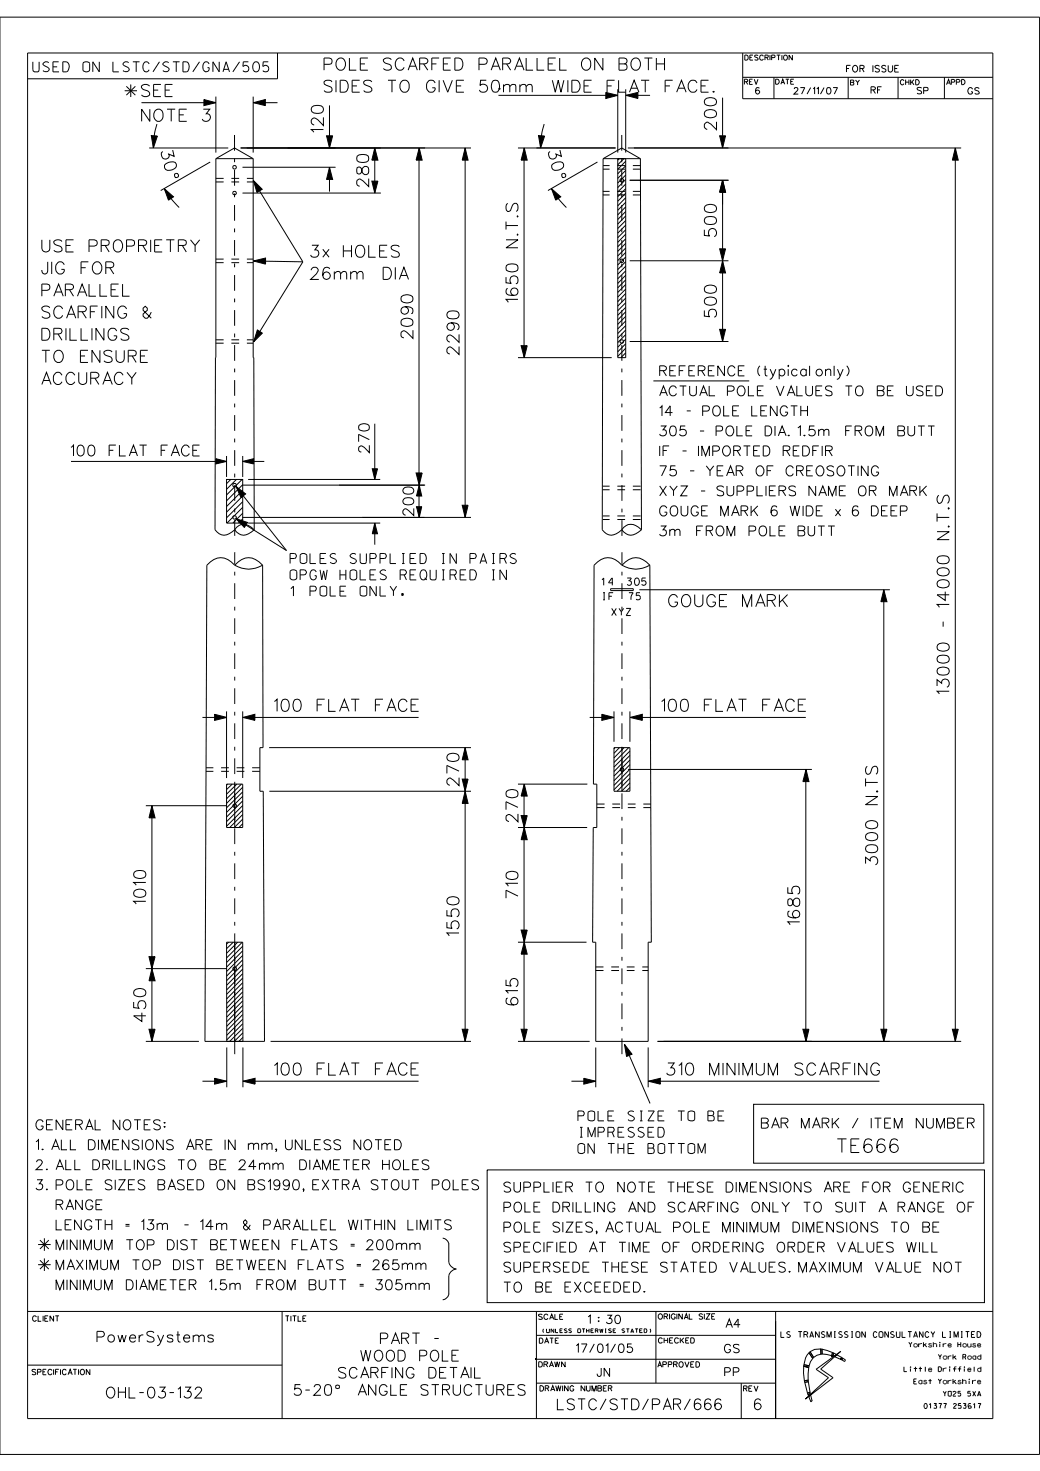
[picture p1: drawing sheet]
<svg xmlns="http://www.w3.org/2000/svg" width="210mm" height="297mm" viewBox="0 0 210 297" stroke-linecap="round" stroke-linejoin="round" font-family="sans-serif">
<g fill="none" stroke="#000" stroke-width=".2">
<path d="M0 3.5h209.9v290.2h-209.9zM5.6 10.7h194.9v275.7h-194.9zM25.2 18.3h2.5M25.5 17.4l1.8 1.8M26.4 17v2.6M27.3 17.4l-1.8 1.8M43.6 19.5v11.3M51.1 19.5v11.3M56 10.7v5.2h-50.4M100.7 19.3h24M124.7 18v12.8M126.3 18v12.8"/>
<path d="M126.3 19.3h5M145.9 19.7v10.2M150 15.6h50.5M150 10.7v9.2h50.5M150.3 16.5h.6v-.4l-.6-.1v1M152 16h-.7v1M152.3 16l.4 1 .4-1M156.3 15.6v4.3M171.3 15.6v4.3M181.3 15.6v4.3M190.7 15.6v4.3M28.6 20.7h15"/>
<path d="M30.1 29.9h16M31.7 25.1a15.4 15.4 0 0 0-.7 4.8M33.2 38.1a17.5 17.5 0 0 0 3 3.8M42.4 32.7l-9.9 5.8M43.6 32l-.2 75a2.15 2.15 0 0 0 3.4 .4l.6-.4M43.6 32h7.5M43.6 32l3.8-2.1 3.7 2.1M48.6 29.9h46.5M49 33.8h18.8M49 39h27.9M51.1 32v40.2h.1l.1 34.8M51.1 20.7h4.9"/>
<path d="M51.1 36.4l10.1 16.5M66.5 21.3v8.6M66.5 33.8v4.9M75.7 29.9v9.1M84.6 29.9v74.6M93.9 29.9v74.6M104.6 29.9h19.7M105.8 29.9v42.3M109.9 25.1a15.4 15.4 0 0 0-.7 4.8M111.4 38.1a17.5 17.5 0 0 0 3 3.8M120.6 32.7l-10 5.8M121.8 32l-.2 75a2.15 2.15 0 0 0 3.4 .4l.5-.4"/>
<path d="M121.8 32l3.7-2.1 3.8 2.1M121.8 32h7.5M124.7 32v40.2h1.6M125 32l-.3 .3M126 32l-1.3 1.3M126.3 32v40.2M126.3 39.9l-1.6 1.7M126.3 39l-1.6 1.6M126.3 38.1l-1.6 1.6M126.3 37.2l-1.6 1.6M126.3 36.2l-1.6 1.7M126.3 35.3l-1.6 1.6"/>
<path d="M126.3 34.4l-1.6 1.6M126.3 33.5l-1.6 1.6M126.3 32.5l-1.6 1.7M126.8 29.9h67.3M127.2 36.4h19.9M129.3 32l.2 75M145.9 36.4v32.6M192.9 29.9v180.4M51.2 52.7l10 .2M61.2 52.9l-10 16.1M126.3 59.3l-1.6 1.6M126.3 58.4l-1.6 1.6"/>
<path d="M126.3 57.4l-1.6 1.6M126.3 56.5l-1.6 1.6M126.3 55.6l-1.6 1.6M126.3 54.7l-1.6 1.6M126.3 53.8l-1.6 1.6M126.3 52.8l-1.6 1.6M126.3 51.9l-1.6 1.6M126.3 51l-1.6 1.6M126.3 50.1l-1.6 1.6M126.3 49.1l-1.6 1.6M126.3 48.2l-1.6 1.6M126.3 47.3l-1.6 1.6"/>
<path d="M126.3 46.4l-1.6 1.6M126.3 45.5l-1.6 1.6M126.3 44.5l-1.6 1.6M126.3 43.6l-1.6 1.6M126.3 42.7l-1.6 1.6M126.3 41.8l-1.6 1.6M126.3 40.8l-1.6 1.6M127.2 52.7h19.9M104.6 72.2h18.9M126.3 72.2h.1M126.3 71.2l-.9 1M126.3 70.3l-1.6 1.7"/>
<path d="M126.3 69.4l-1.6 1.6M126.3 68.5l-1.6 1.6M126.3 67.6l-1.6 1.6M126.3 66.6l-1.6 1.7M126.3 65.7l-1.6 1.6M126.3 64.8l-1.6 1.6M126.3 63.9l-1.6 1.6M126.3 62.9l-1.6 1.7M126.3 62.1l-1.6 1.6M126.3 61.1l-1.6 1.6M126.3 60.2l-1.6 1.6M127.2 69h19.9"/>
<path d="M131.9 76.9h19.4M159.1 73.9h.1v.1zM14.3 93.2h31.4M45.7 96.8h3.3v8.8h-3.3zM45.7 92.1v4.2M46.6 96.8l-.9 .9M47.6 98.2l10.3 13-10.3-6.5M47.7 96.8l-2 2M48.9 96.8l-3.2 3.1M49 97.9h36.8M49 92.1v4.2M49 99l-3.3 3.3"/>
<path d="M49 97.9l-3.3 3.2M49 93.2h4.4M50.1 96.8h26.7M75.7 85.5v11.3M47.4 107a2.1 2.1 0 0 0 3.3 .4l.6-.4M47.4 107a2.07 2.07 0 0 1 3.3-.5l.6 .5M47.4 114.1a3.4 3.4 0 0 0-5.6 0l-.4 96.2h12l-.2-50.5h-.7v-8.8h.6l-.1-36.9M47.4 114.1a3.4 3.4 0 0 1 5.6 0M47.4 114.1a5.3 5.3 0 0 0 5.6 0M49 104.5h46.1M49 104.8l-.8 .8M49 103.6l-2 2"/>
<path d="M49 102.4l-3.2 3.2M49 101.3l-3.3 3.3M49 100.2l-3.3 3.2M50.1 105.6h26.7M75.7 105.6v4.4M123.3 118.9h4.6v.3h-4.6zM125.5 107a2.15 2.15 0 0 0 3.4 .4l.6-.4M125.5 107a2.12 2.12 0 0 1 3.4-.5l.6 .5M125.6 114.1a3.4 3.4 0 0 0-5.6 0l-.2 44.2h.7v8.8h-.7l-.1 23.1h.6v20.1h10.6v-20.1h.6l-.3-76.1M125.6 114.1a3.4 3.4 0 0 1 5.6 0M125.6 114.1a5.3 5.3 0 0 0 5.6 0M129.1 119.1h50.6"/>
<path d="M178.5 119.1v91.2M40.9 144.9h4.8M45.7 143.6v13.5M45.7 158.3h3.3v8.8h-3.3zM46 158.3l-.3 .2M46.9 158.3l-1.2 1.1M47.4 158.3v8.8M47.8 158.3l-2.1 2M48.8 158.3l-3.1 3M49 143.6v13.5M49 159.9l-3.3 3.2M49 159l-3.3 3.2"/>
<path d="M49 144.9h35.5M54.3 151h40.8M54.4 159.8h40.7M93.9 151v59.3M104.6 158.3h14M105.8 158.3v52M119.1 144.9h4.9M124 143.6v6.2M124 151h3.2v8.8h-3.2zM124.2 151l-.2 .2M125.1 151l-1.1 1.1M125.6 151v8.8"/>
<path d="M126 151l-2 2M126.8 155.4h37.1M126.9 151l-2.9 3M127.2 143.6v6.2M127.2 159l-.8 .8M127.2 158.1l-1.7 1.7M127.2 157.1l-2.6 2.7M127.2 156.2l-3.2 3.3M127.2 155.3l-3.2 3.3M127.2 154.4l-3.2 3.2M127.2 153.4l-3.2 3.3M127.2 152.5l-3.2 3.3"/>
<path d="M127.2 151.6l-3.2 3.3M127.2 144.9h35.5M162.7 155.4v54.9M29.4 162.7h16.4M30.7 162.7v47.6M49 166.3l-.8 .8M49 165.4l-1.7 1.7M49 164.5l-2.6 2.6M49 163.6l-3.3 3.2M49 162.6l-3.3 3.3M49 161.7l-3.3 3.3M49 160.8l-3.3 3.2"/>
<path d="M104.6 167.1h14M29.4 195.6h16.4M46.2 190.2l-.5 .4M47.1 190.2l-1.4 1.3M47.4 190.2v20.1M48 190.2l-2.2 2.2M48.9 190.2l-3.1 3.2M49 199.3l-3.2 3.3M49 198.4l-3.2 3.3M49 197.5l-3.2 3.2M49 196.6l-3.2 3.2M49 195.7l-3.2 3.2"/>
<path d="M49 194.7l-3.2 3.3M49 193.8l-3.2 3.3M49 192.9l-3.2 3.2M49 192l-3.2 3.2M49 191l-3.2 3.3M104.6 190.2h13.8M29.4 210.3h10.8M40.9 218.3h4.9M45.8 210.3l-.1-20.1h3.3v20.1M45.8 211.5v8M49 207.6l-2.6 2.7M49 206.7l-3.2 3.3"/>
<path d="M49 205.8l-3.2 3.2M49 204.8l-3.2 3.3M49 204l-3.2 3.2M49 203l-3.2 3.3M49 202.1l-3.2 3.2M49 201.2l-3.2 3.2M49 200.3l-3.2 3.2M49 209.5l-.8 .8M49 208.5l-1.7 1.8M49 218.3h35.5M49 211.5v8M54.6 210.3h40.5"/>
<path d="M104.6 210.3h14.5M115.4 218.3h4.9M120.3 211.5v8M126.1 210.9l5.2 11.9M130.9 218.3h46.7M130.9 211.5v8M132.7 210.3h61.4M98.4 236.2h100.4v26.8h-100.4zM152.2 223h46.5v11.9h-46.5zM7.7 251.3h2.5M7.7 255.3h2.5M8.1 250.4l1.7 1.8"/>
<path d="M8.1 254.5l1.7 1.7M9 250v2.6M9 254.1v2.5M9.8 250.4l-1.7 1.8M9.8 254.5l-1.7 1.7M89.4 250l.5 .2a1.3 1.3 0 0 1 .7 1M90.6 251.2v3.7M5.6 275.6h51.4M5.6 264.8h194.9M57 264.7v21.7M108.3 274.4h48.3M108.3 269.6h48.3"/>
<path d="M108.3 279.3h48.3M108.3 264.8v21.6M132.4 264.8v14.5M149.7 279.3v7.1M156.6 264.8v21.7M162.3 275.8l-.1 1.4 .2 1.6M162.3 275.8l1 .3M162.3 275.8h.1M162.3 275.5v.3M162.3 275.5h.1M162.3 275.5l1.1 .2M162.4 278.8h.1"/>
<path d="M162.4 278.8l.7 2.5M163.2 278.7h.1M163.2 278.7v.3M163.2 278.7l-.8 .1M163.2 279l-.7 .1M163.2 279h.1M163.2 279l.4 2.1M163.3 276.1l-.1 2.6M163.3 276.1h.1M163.3 273.1l-.6 1-.4 1.4M163.3 273.1l.8 1.2M163.3 273.1h.1"/>
<path d="M163.4 275.7l-.1 .4M163.6 272.9l-.3 .2M163.6 272.9l.7 1.2M163.6 272.9h.1M164.1 274.3l-.5 .6-.2 .8M164.1 274.3h.1M164.3 274.1l-.2 .2M164.8 276.5l5-3.7-4.1 3.6 2.5 1.8-5.6 4.3 4.7-4.3zM165.7 272.4h-1.2l-.9 .5M165.7 272.4l.1 1M165.7 272.4h.1M165.7 272.4h.3"/>
<path d="M165.8 273.4l-.8 .2-.7 .5M165.8 273.4h.1M166 272.4l2.1 .7M166 272.4h.1M166 272.4v1M166 273.4l2 .3M166 273.4h.1M166 273.4h-.2M168 273.7h.1M168 273.7l.2 .1M168.1 273.1h.1M168.1 273.1l-.1 .6"/>
<path d="M168.1 273.1l.2 .1M168.2 273.8h.1M168.3 273.2l-.1 .6M168.3 273.2h.1M168.3 273.2l.6 .3-.5 .3h-.2M169.8 274.5h.1M169.8 274.5l.2 .1M169.9 274.1h.1M169.9 274.1l-.9-.6-.4 .4 1.2 .6M169.9 274.1l-.1 .4M169.9 274.1l.3 .1M170 274.6h.1"/>
<path d="M170 274.6l.5 .3M170.2 274.2h.1M170.2 274.2l-.2 .4M170.2 274.2l.5 .4-.2 .3M170.5 274.9h.1M153.6 282.8a.6 .6 0 0 0-1-.2 1.33 1.33 0 0 0 .3 2 .68 .68 0 0 0 .8-.6 .68 .68 0 0 0-.6-.7 .68 .68 0 0 0-.8 .6M163.1 281.3h.1M163.1 281.3l.1 .3M163.3 282l.4-.3 .3 1.1-.3 .2zM163.6 281.1h.1M163.6 281.1l-.5 .2M163.6 281.1v.3"/>
<path d="M163.6 281.4h.1M163.6 281.4l-.4 .2M163.6 281.4v.1l-.3 .4-.1-.3M163.7 283h.1"/>
<circle cx="47.4" cy="33.8" r=".36"/>
<circle cx="47.4" cy="39" r=".36"/>
<circle cx="125.6" cy="36.4" r=".36"/>
<circle cx="125.6" cy="52.7" r=".36"/>
<circle cx="125.6" cy="69" r=".36"/>
<circle cx="47.4" cy="98" r=".36"/>
<circle cx="47.4" cy="104.5" r=".36"/>
<circle cx="125.6" cy="155.4" r=".36"/>
<circle cx="47.4" cy="162.7" r=".36"/>
<circle cx="47.4" cy="195.6" r=".36"/>
</g>
<g fill="#000">
<path d="M108.2 274.3h.3v.3h-.3z" fill-rule="evenodd"/>
<path d="M167.8 273.6h.3v.3h-.3z" fill-rule="evenodd"/>
<path d="M169.6 274.3h.3v.3h-.3z" fill-rule="evenodd"/>
</g>
<g fill="none" stroke="#000" stroke-width=".2" stroke-dasharray="1.6 1.6" stroke-linecap="butt">
<path d="M43.6 36h7.5M43.6 36.7h7.5M129.4 33.4h-7.6M129.4 34.2h-7.6M129.4 38.6h-7.7M129.4 39.4h-7.7M43.6 52.3h7.5M43.6 53h7.5M43.6 68.6h7.5M43.6 69.3h7.5M129.4 98.2h-7.7M129.4 98.9h-7.7"/>
<path d="M129.4 104.2h-7.7M129.4 104.9h-7.7M52.5 155.7h-10.9M52.5 155h-10.9M120.5 162.3h10.9M120.5 163.1h10.9M120.3 195.2h10.6M120.3 196h10.6"/>
</g>
<path d="M47.4 27.3v82.2M125.5 27.3l.1 82.2M47.4 212.8v-101.3M125.6 212.8v-101.3" fill="none" stroke="#000" stroke-width=".2" stroke-dasharray="3.2 1.6 .8 1.6" stroke-linecap="butt"/>
<g fill="#000" stroke="#000" stroke-width=".2">
<path d="M122.3 18.7l2.4 .6-2.4 .6zM126.4 19.3l2.4-.6v1.2zM30.5 27.4l1.3 .1-.8 2.4zM41.2 20.1l2.4 .6-2.4 .6zM51.2 36.4l1.7 1.8-1 .7zM51.2 20.7l2.4-.6v1.2zM66.5 33.8l.7 2.4h-1.3zM65.9 27.4h1.3l-.7 2.5zM75.7 29.9l.6 2.4h-1.2zM75.1 36.6h1.2l-.6 2.4zM84.7 29.9l.5 2.4h-1.2zM93.9 29.9l.6 2.4h-1.2z"/>
<path d="M105.9 29.9l.6 2.4h-1.3zM108.7 27.4l1.3 .1-.8 2.4zM145.9 36.4l.6 2.4h-1.2zM145.3 27.4h1.2l-.6 2.5zM192.9 29.9l.6 2.4h-1.2zM33.2 38.1l1.8 1.6-1 .7zM51.2 52.7l2.4-.6v1.2zM111.4 38.1l1.8 1.6-1 .7zM145.9 52.7l.6 2.4h-1.2zM145.3 50.2h1.2l-.6 2.5zM52 66.6l1 .7-1.8 1.7zM105.2 69.8h1.3l-.6 2.4z"/>
<path d="M145.3 66.5h1.2l-.6 2.5zM43.6 92.6l2.1 .6-2.1 .5zM49 93.2l2.2-.6v1.1zM75.2 94.6h1l-.5 2.2zM84 95.5h1.2l-.5 2.4zM47.7 98.2l1.9 1.5-.9 .8zM47.7 104.7l2.3 .8-.7 1zM75.7 105.6l.5 2.2h-1zM84.7 97.9l.5 2.3h-1.1zM84.1 102.3h1.1l-.5 2.2zM93.3 102h1.2l-.6 2.5zM178.5 119.1l.6 2.4h-1.2z"/>
<path d="M43.3 144.2l2.5 .7-2.5 .5zM49 144.9l2.5-.7v1.2zM93.9 151l.6 2.4h-1.2zM93.3 157.3h1.2l-.6 2.5zM121.5 144.2l2.5 .7-2.5 .5zM127.2 144.9l2.5-.7v1.2zM162.8 155.4l.5 2.4h-1.2zM30.7 162.7l.6 2.4h-1.2zM93.9 159.8l.6 2.4h-1.2zM105.9 167.1l.6 2.4h-1.3zM105.9 158.3l.6 2.4h-1.3zM105.2 164.7h1.3l-.6 2.4z"/>
<path d="M30.7 195.6l.6 2.4h-1.2zM30.1 193.2h1.2l-.6 2.4zM105.9 190.2l.6 2.4h-1.3zM105.2 187.8h1.3l-.6 2.4zM30.1 207.8h1.2l-.6 2.5zM43.3 217.7l2.5 .6-2.5 .6zM49 218.3l2.5-.6v1.2zM93.3 207.8h1.2l-.6 2.5zM105.2 207.8h1.3l-.6 2.5zM117.9 217.7l2.4 .6-2.4 .6zM126.1 210.9l1.5 1.9-1.1 .5zM130.9 218.3l2.4-.6v1.2z"/>
<path d="M162.1 207.8h1.2l-.5 2.5zM177.9 207.8h1.2l-.6 2.5zM192.3 207.8h1.2l-.6 2.5z"/>
</g>
<text font-size="8.1" x="88" y="260.3">}</text>
<text font-size="2.7" x="169.1" y="232.7">TE666</text>
<g font-size="2.4">
<text x="65.4" y="14.2">POLE SCARFED PARALLEL ON BOTH</text>
<text x="28.6" y="19.5">SEE</text>
<text x="65.4" y="18.6">SIDES TO GIVE 50mm WIDE FLAT FACE.</text>
<text x="100.7" y="18">.</text>
<text x="28.6" y="24.5">NOTE 3</text>
<text x="65.3" y="26.7" transform="rotate(-90 65.3 26.7)">120</text>
<text x="144.7" y="26.2" transform="rotate(-90 144.7 26.2)">200</text>
<text x="32.4" y="30.7" transform="rotate(76 32.4 30.7)">30%%d</text>
<text x="110.6" y="30.7" transform="rotate(76 110.6 30.7)">30%%d</text>
<text x="74.5" y="37.7" transform="rotate(-90 74.5 37.7)">280</text>
<text x="144.7" y="47.8" transform="rotate(-90 144.7 47.8)">500</text>
<text x="8.5" y="50.9">USE PROPRIETRY</text>
<text x="62.8" y="51.9">3x HOLES</text>
<text x="8.5" y="55.3">JIG FOR</text>
<text x="8.5" y="59.8">PARALLEL</text>
<text x="62.8" y="56.4">26mm DIA</text>
<text x="8.5" y="64.2">SCARFING &amp;</text>
<text x="104.6" y="61" transform="rotate(-90 104.6 61)">1650 N.T.S</text>
<text x="144.7" y="64.1" transform="rotate(-90 144.7 64.1)">500</text>
<text x="8.5" y="68.7">DRILLINGS</text>
<text x="83.4" y="68.3" transform="rotate(-90 83.4 68.3)">2090</text>
<text x="92.7" y="71.6" transform="rotate(-90 92.7 71.6)">2290</text>
<text x="8.5" y="73.2">TO ENSURE</text>
<text x="8.5" y="77.6">ACCURACY</text>
<text x="135.1" y="122.5">GOUGE MARK</text>
<text x="55.4" y="143.6">100 FLAT FACE</text>
<text x="133.6" y="143.6">100 FLAT FACE</text>
<text x="191.7" y="140.1" transform="rotate(-90 191.7 140.1)">13000 - 14000 N.T.S</text>
<text x="92.7" y="158.6" transform="rotate(-90 92.7 158.6)">270</text>
<text x="104.6" y="166" transform="rotate(-90 104.6 166)">270</text>
<text x="177.2" y="174.6" transform="rotate(-90 177.2 174.6)">3000 N.TS</text>
<text x="29.5" y="182.5" transform="rotate(-90 29.5 182.5)">1010</text>
<text x="104.6" y="181.4" transform="rotate(-90 104.6 181.4)">710</text>
<text x="92.7" y="188.9" transform="rotate(-90 92.7 188.9)">1550</text>
<text x="161.5" y="186.7" transform="rotate(-90 161.5 186.7)">1685</text>
<text x="104.6" y="202.9" transform="rotate(-90 104.6 202.9)">615</text>
<text x="29.5" y="206.2" transform="rotate(-90 29.5 206.2)">450</text>
<text x="55.4" y="217.1">100 FLAT FACE</text>
<text x="134.6" y="217.1">310 MINIMUM SCARFING</text>
</g>
<g font-size="2.2">
<text x="14.3" y="92.1">100 FLAT FACE</text>
<text x="74.6" y="91.4" transform="rotate(-90 74.6 91.4)">270</text>
<text x="83.5" y="104.1" transform="rotate(-90 83.5 104.1)">200</text>
<text x="19.6" y="271">PowerSystems</text>
<text x="72.8" y="274.8">WOOD POLE</text>
<text x="76.9" y="271.3">PART -</text>
<text x="59.4" y="281.7">5-20^ ANGLE STRUCTURES</text>
<text x="68.4" y="278.3">SCARFING DETAIL</text>
<text x="21.5" y="282.2">OHL-03-132</text>
<text x="112.6" y="284.6">LSTC/STD/PAR/666</text>
</g>
<g font-size="2">
<text x="6.7" y="14.5">USED ON LSTC/STD/GNA/505</text>
<text x="133.2" y="75.9">REFERENCE (typical only)</text>
<text x="133.2" y="79.9">ACTUAL POLE VALUES TO BE USED</text>
<text x="133.2" y="84">14 - POLE LENGTH</text>
<text x="133.2" y="88">305 - POLE DIA. 1.5m FROM BUTT</text>
<text x="133.2" y="92">IF - IMPORTED REDFIR</text>
<text x="133.2" y="96.1">75 - YEAR OF CREOSOTING</text>
<text x="133.2" y="100.1">XYZ - SUPPLIERS NAME OR MARK</text>
<text x="133.2" y="104.2">GOUGE MARK 6 WIDE x 6 DEEP</text>
<text x="58.6" y="113.8">POLES SUPPLIED IN PAIRS</text>
<text x="133.2" y="108.2">3m FROM POLE BUTT</text>
<text x="58.6" y="117.1">OPGW HOLES REQUIRED IN</text>
<text x="58.6" y="120.4">1 POLE ONLY.</text>
<text x="116.7" y="226.3">POLE SIZE TO BE</text>
<text x="153.8" y="227.8">BAR MARK / ITEM NUMBER</text>
<text x="7.3" y="228.1">GENERAL NOTES:</text>
<text x="7.3" y="232.1">1. ALL DIMENSIONS ARE IN mm, UNLESS NOTED</text>
<text x="116.7" y="229.6">IMPRESSED</text>
<text x="116.7" y="232.9">ON THE BOTTOM</text>
<text x="7.3" y="236.2">2. ALL DRILLINGS TO BE 24mm DIAMETER HOLES</text>
<text x="7.3" y="240.2">3. POLE SIZES BASED ON BS1990, EXTRA STOUT POLES</text>
<text x="9" y="244.3">RANGE</text>
<text x="101.8" y="240.7">SUPPLIER TO NOTE THESE DIMENSIONS ARE FOR GENERIC</text>
<text x="101.8" y="244.7">POLE DRILLING AND SCARFING ONLY TO SUIT A RANGE OF</text>
<text x="9.1" y="248.3">LENGTH = 13m - 14m &amp; PARALLEL WITHIN LIMITS</text>
<text x="101.8" y="248.8">POLE SIZES, ACTUAL POLE MINIMUM DIMENSIONS TO BE</text>
<text x="9" y="256.4">MAXIMUM TOP DIST BETWEEN FLATS = 265mm</text>
<text x="9.1" y="252.3">MINIMUM TOP DIST BETWEEN FLATS = 200mm</text>
<text x="101.8" y="252.8">SPECIFIED AT TIME OF ORDERING ORDER VALUES WILL</text>
<text x="101.8" y="256.9">SUPERSEDE THESE STATED VALUES. MAXIMUM VALUE NOT</text>
<text x="9" y="260.4">MINIMUM DIAMETER 1.5m FROM BUTT = 305mm</text>
<text x="101.8" y="260.9">TO BE EXCEEDED.</text>
</g>
<g font-size="1.7">
<text x="118.8" y="267.2">1 : 30</text>
<text x="146.6" y="268">A4</text>
<text x="116.4" y="273.1">17/01/05</text>
<text x="146.3" y="273.1">GS</text>
<text x="120.6" y="277.9">JN</text>
<text x="146.4" y="277.8">PP</text>
</g>
<g font-size="1.5">
<text x="121.4" y="118.2">14</text>
<text x="126.7" y="118.2">305</text>
<text x="121.5" y="121.1">IF</text>
<text x="123.5" y="124.3">XYZ</text>
<text x="127" y="121.1">75</text>
</g>
<g font-size="1.3">
<text x="170.9" y="14.5">FOR ISSUE</text>
<text x="152.6" y="19">6</text>
<text x="160.3" y="19">27/11/07</text>
<text x="175.9" y="18.9">RF</text>
<text x="185.2" y="19">SP</text>
<text x="195.5" y="19">GS</text>
</g>
<text font-size="1.2" x="157.7" y="270">LS TRANSMISSION CONSULTANCY LIMITED</text>
<g font-size="1.1">
<text x="6.6" y="266.8">CLIENT</text>
<text x="57.7" y="266.8">TITLE</text>
<text x="108.8" y="266.4">SCALE</text>
<text x="132.9" y="266.4">ORIGINAL SIZE</text>
<text x="108.9" y="271.2">DATE</text>
<text x="133" y="271.2">CHECKED</text>
<text x="6.5" y="277.6">SPECIFICATION</text>
<text x="108.8" y="276">DRAWN</text>
<text x="109" y="280.9">DRAWING NUMBER</text>
<text x="132.8" y="276">APPROVED</text>
<text x="150.1" y="280.9">REV</text>
</g>
<g font-size="1">
<text x="150.3" y="17">REV</text>
<text x="150.4" y="12.1">DESCRIPTION</text>
<text x="156.7" y="17">DATE</text>
<text x="171.8" y="17.2">BY</text>
<text x="181.8" y="17.1">CHKD</text>
<text x="191.2" y="17.1">APPD</text>
<text x="183.5" y="272">Yorkshire House</text>
<text x="189.5" y="274.5">York Road</text>
<text x="182.6" y="276.9">Little Driffield</text>
<text x="184.5" y="279.4">East Yorkshire</text>
<text x="190.5" y="281.9">YO25 5XA</text>
<text x="186.6" y="284.4">01377 253617</text>
</g>
<text font-size=".8" x="109.5" y="269.1">(UNLESS OTHERWISE STATED)</text>
</svg>
